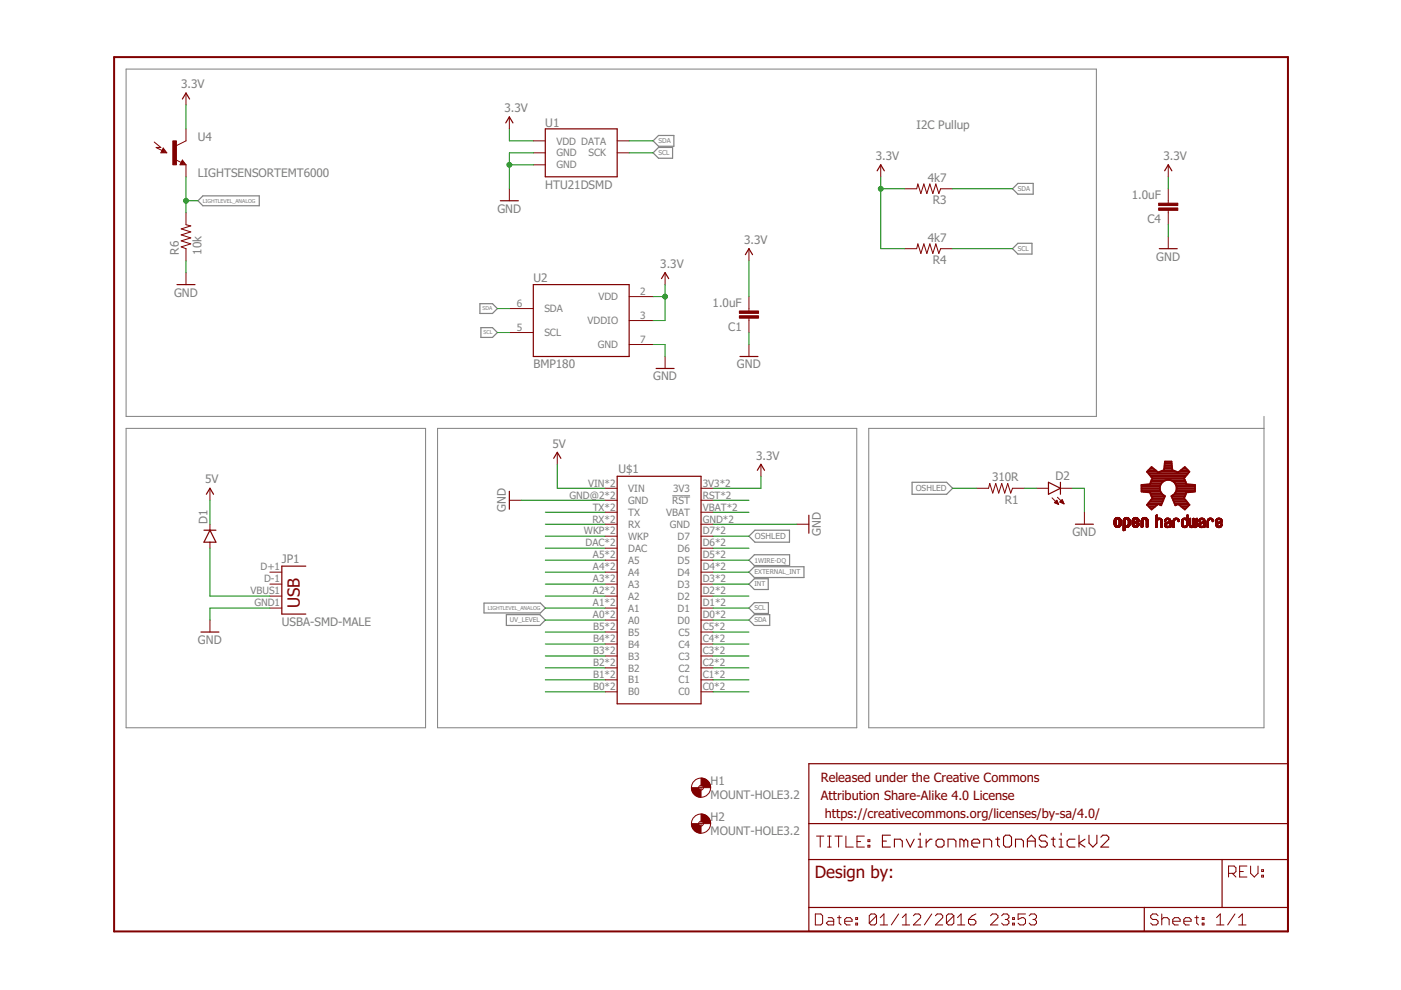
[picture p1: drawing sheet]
<svg xmlns="http://www.w3.org/2000/svg" width="297mm" height="210mm" viewBox="0 0 297 210" stroke-linecap="round" stroke-linejoin="round" font-family="sans-serif">
<path d="M26.7 14.6h205.8v73.7h-205.8zM26.7 90.8h63.5v63.5h-63.5zM92.8 90.8h88.9v63.5h-88.9zM268 88.3v66h-83.8v-63.5h83.8M142.5 105.1h3.8" fill="none" stroke="#808080" stroke-width=".21"/>
<g fill="none" stroke="#808080" stroke-width=".25">
<path d="M138.5 32.4l1.1-1.1h3v2.2h-3zM138.5 29.9l1.1-1.2h3.3v2.3h-3.3zM42 42.6l1-1.1h12v2.1h-12zM214.7 52.7l1.1-1.1h3v2.3h-3zM214.7 40l1.1-1.1h3.3v2.3h-3.3zM101.7 64.4h2.7l1.1 1-1.1 1.1h-2.7zM102 69.5h2.4l1.1 1-1.1 1h-2.4zM158.8 113.7l1.3-1.3h7.3v2.6h-7.3zM158.8 118.8l1.1-1.2h7.5v2.3h-7.5zM193.4 102.3h7.3l1.3 1.2-1.3 1.3h-7.3zM102.6 127.9h12l1 1-1 1.1h-12zM107.4 130.3h7.1l1.1 1.2-1.1 1.1h-7.1z"/>
<path d="M158.8 128.9l1.1-1.1h3v2.3h-3zM158.8 131.5l1.1-1.2h3.3v2.3h-3.3zM158.8 123.8l1.1-1.1h3v2.3h-3zM158.8 121.3l1.1-1.1h10.6v2.2h-10.6z"/>
</g>
<g fill="none" stroke="#800000" stroke-width=".25">
<path d="M34.6 31.9l.1 .3h-.3l.2-.6 .5 .7h-.7M38.7 34.4l.1 .3h-.4l.3-.5 .5 .6h-.8M38.7 21l.7-1.3 .8 1.3M107.2 26.1l.8-1.3 .8 1.3M115.6 27.3h15.3v10.2h-15.3zM186 36.2l.7-1.3 .8 1.3M246.9 36.2l.8-1.3 .8 1.3M106.1 42.6h3.8M140.3 59.1l.7-1.3 .8 1.3M158 54l.8-1.3 .8 1.3M245.8 52.7h3.8M37.5 60.3h3.8"/>
<path d="M113.1 60.3h20.3v15.3h-20.3zM139.1 78.1h3.8M156.9 75.6h3.8M117.4 97.2l.8-1.3 .7 1.3M160.6 99.7l.7-1.3 .8 1.3M43.2 112.4h2.6M43.8 104.8l.7-1.3 .8 1.3M44.5 112.4l1.3 2.6h-2.6zM108 104.2v3.8M130.9 101h17.7v48.2h-17.7zM171.5 109.2v3.9M222.3 102.3l2.5 1.2-2.5 1.3z"/>
<path d="M224.8 102.3v2.5M228 111.1h3.8M42.6 134h3.8M64.8 120h-5v10.2h5M171.5 161.9h101.6v35.6h-101.6zM171.5 174.6h101.6M171.5 182.2h101.6M171.5 192.4h101.6M242.6 192.4v5.1M259.1 182.2v10.2"/>
</g>
<g fill="none" stroke="#800000" stroke-width=".21">
<path d="M39.4 19.7v2.6M32.7 30.1l1.4 1.2h-1M33.1 31.3l1.3 .6M34.6 31.4l.8 1h-1.3zM37.2 33.8l1.2 .7M38.7 33.9l.7 1h-1.2zM39.4 27.3v2.6l-2 1M39.4 34.9v2.6M108 24.8v2.5M113.1 32.4h2.5M113.1 29.9h2.5M113.1 34.9h2.5"/>
<path d="M130.9 32.4h2.5M130.9 29.9h2.5M186.7 34.9v2.6M247.7 34.9v2.6M39.4 45.1v2.5l1 .3-2 .6 2 .7-2 .6 2 .6-2 .7 2 .6-2 .6 1 .4v2.6M39.4 57.8v2.5M108 40v2.6M141 57.8v2.5M158.8 52.7v2.6M191.8 40h2.6l.2-1 .6 2 .7-2 .6 2 .6-2 .7 2 .6-2 .7 2 .3-1h2.6M191.8 52.7h2.6l.2-1 .6 2 .7-2 .6 2 .6-2 .7 2 .6-2 .7 2 .3-1h2.6M247.7 40v3.1"/>
<path d="M247.7 44.6v3M247.7 50.2v2.5M108 70.5h5.1M108 65.4h5.1M133.4 62.9h5.1M133.4 68h5.1M133.4 73h5.1M141 75.6v2.5M158.8 62.9v3M158.8 67.5v3M158.8 73v2.6M118.2 95.9v2.5"/>
<path d="M161.3 98.4v2.6M44.5 103.5v2.6M44.5 111.1v1.3M44.5 115v1.2M108 106.1h2.5M128.3 103.5h2.6M128.3 106.1h2.6M128.3 108.6h2.6M128.3 111.1h2.6M128.3 113.7h2.6M128.3 116.2h2.6M128.3 118.8h2.6"/>
<path d="M148.6 103.5h2.6M148.6 106.1h2.6M148.6 108.6h2.6M148.6 111.1h2.6M148.6 113.7h2.6M148.6 116.2h2.6M148.6 118.8h2.6M169 111.1h2.5M207.1 103.5h2.5l.2-1 .7 2 .6-2 .7 2 .6-2 .6 2 .7-2 .6 2 .4-1h2.5M219.8 103.5h2.5M223.1 105.6l1.4 1.4M223.6 106.6l.5-.5 .4 .9z"/>
<path d="M223.6 106.5h.7M223.7 106.4h.5M223.8 106.7h.5M223.8 106.3h.4M224 106.2h.1M224 106.8h.4M224.2 105.4l1.4 1.4M224.3 106.9h.1M224.7 106.4l.5-.5 .4 .9zM224.7 106.4h.7M224.8 103.5h2.6M224.9 106.3h.5"/>
<path d="M224.9 106.5h.6M225 106.2h.3M225.1 106h.2M225.2 106.7h.3M225.5 106.8h.1M229.9 108.6v2.5M236.2 111.1l.4 .1M236.2 111.1h.4M236.2 111h.4M236.2 110.9h.4M236.2 110.8h.4M236.2 110.7h.4"/>
<path d="M236.2 110.6h.4M236.2 110.5h.4M236.2 110.4h.4M236.2 111.3h.5M236.2 111.2h.5M236.2 111.2h.4M236.2 110.3h.4M236.2 110.2h.5M236.3 111.3l.5 .1M236.3 111.4h.6M236.3 111.5h1.3M236.3 110.1h1.3"/>
<path d="M236.3 110h1.3M236.4 111.6h1.1M236.4 110h1.2M236.4 109.9h1.1M236.5 109.9h.9M236.5 111.7h.9M236.5 109.8h.9M236.6 109.8h.7M236.6 110.4h-.4M236.6 111.8h.7M236.7 110.3h-.5M236.7 110.2h-.4"/>
<path d="M236.8 109.7h.3M236.8 111.8h.3M236.8 110.1l-.5 .1M237.1 110.1l.5 .1M237.2 110.2h.5M237.2 111.3h.5M237.3 111.3h.4M237.3 110.3h.4M237.3 111.2h.4M237.3 111.1h.4M237.3 111h.4M237.3 110.9h.4"/>
<path d="M237.3 110.8h.4M237.3 110.7h.4M237.3 110.6h.4M237.3 110.5h.4M237.3 110.4h.4M237.4 111.7h-.8M237.6 111.5h-1.3M237.6 111.4h-.6M237.7 111.4h-.6M238.1 111.1h.4M238.1 112.3h.4M238.1 112.2h.4"/>
<path d="M238.1 112.1h.4M238.1 112h.4M238.1 111.9h.4M238.1 111.8h.4M238.1 111.4h.7M238.1 111.3l.6 .1M238.1 111.3h.5M238.1 111.2l.5 .1M238.1 111.2h.4M238.1 111h.4M238.1 110.9h.4M238.1 110.8h.4"/>
<path d="M238.1 110.7h.4M238.1 110.6h.4M238.1 110.5h.4M238.1 110.4h.4M238.1 110.3h.4M238.2 112.5h.1M238.2 110.1h1.3M238.3 110h1.2M238.3 109.9h1.1M238.4 109.9h1M238.4 112.5h-.3M238.5 109.8h.8"/>
<path d="M238.5 112.4h-.4M238.5 109.8h.7M238.6 110.3h-.5M238.6 110.2l-.5 .1M238.7 110.2h-.5M238.7 111.8h.3M238.7 109.7h.4M238.7 110.1l-.5 .1M239 111.4h.5M239 110.1h.5M239.1 110.2h.5M239.1 110.2l.5 .1"/>
<path d="M239.2 110.3h.4M239.2 111.8h-1.1M239.2 111.2h.4M239.2 110.4h.4M239.2 111.1h.4M239.2 111h.4M239.2 110.9h.4M239.2 110.8h.4M239.2 110.7h.4M239.2 110.6h.4M239.2 110.5h.4M239.3 111.7l-1.2 .1"/>
<path d="M239.4 111.7h-1.3M239.4 111.6h-1.3M239.5 111.6h-1.4M239.5 111.5h-1.4M239.6 111.4h-.5M239.6 111.3h-.5M239.6 111.3h-.4M240.1 111.2h.4M240.1 110.7h1.4M240.1 110.6h.3M240.1 110.5h.3M240.1 110.4h.3"/>
<path d="M240.1 111.3l.5 .1M240.1 111.3h.4M240.1 110.2h.4M240.1 111.4h.6M240.1 110.1h1.3M240.1 111.5h1.3M240.2 111.5h1.2M240.2 110h1.2M240.2 111.6h1.1M240.2 109.9h1.1M240.3 111.7h1M240.3 109.9h1"/>
<path d="M240.4 111.7h.8M240.4 109.8h.8M240.5 110.4h-.4M240.5 111.1l-.4 .1M240.5 111.8h.6M240.5 110.3l-.4 .1M240.5 110.3h-.4M240.6 111.1h-.5M240.6 110.6h.9M240.6 110.2h-.5M240.6 109.7h.3M240.6 111.8h.3"/>
<path d="M240.6 110.1l-.5 .1M240.7 111l-.6 .1M240.7 110.6h.8M240.8 111h-.7M240.8 110.5h.7M240.9 110.5h.6M240.9 110.1l.6 .1M240.9 110.9l-.8 .1M241 110.2h.5M241 110.9h-.9M241 111.3h.5M241 110.4h.5"/>
<path d="M241.1 110.3h.4M241.1 111.3h.4M241.1 111.2h.4M241.1 111.1h.4M241.2 111.1h.3M241.2 110.8h-1.1M241.2 111h.3M241.3 110.8h-1.2M241.3 111h.2M241.4 110.7h-1.3M241.4 111.4h-.5M241.5 111.4h-.5"/>
<path d="M242 111.1h.3M242 111.6h.3M242 111.5h.3M242 111.4h.3M242 111.3h.3M242 111.2h.3M242 111h.3M242 110.9h.3M242 110.8h.3M242 110.7h.3M242 110.6h.3M242 110.5h.3"/>
<path d="M242 110.4h.3M242 111.8h.2M242 110.3h.4M242 110.2h.4M242 111.8h.1M242.1 110h1.2M242.1 109.9h1.1M242.2 109.9h1M242.3 109.8h.8M242.3 111.7l-.3 .1M242.3 111.7h-.3M242.4 110.3l-.4 .1"/>
<path d="M242.5 110.2h-.5M242.5 109.7h.4M242.6 110.1l-.6 .1M242.8 110.1h.6M242.9 110.2h.5M243 110.2l.4 .1M243 110.3h.4M243 110.3l.4 .1M243 111.1h.4M243 111.8h.2M243 111.6h.4M243 111.5h.4"/>
<path d="M243 111.4h.4M243 111.3h.4M243 111.2h.4M243 111h.4M243 110.9h.4M243 110.8h.4M243 110.7h.4M243 110.6h.4M243 110.5h.4M243 110.4h.4M243.4 110.1h-1.4M243.4 111.7l-.4 .1"/>
<path d="M243.4 111.7h-.4M245.1 109.3h.3M245.1 111.1h.3M245.1 111.6h.3M245.1 111.5h.3M245.1 111.4h.3M245.1 111.3h.3M245.1 111.2h.3M245.1 111h.3M245.1 110.9h.3M245.1 110.8h.3M245.1 110.7h.3"/>
<path d="M245.1 110.6h.3M245.1 110.5h.3M245.1 110.4h.3M245.1 110.1h1.2M245.1 110h1.2M245.1 110h1.1M245.1 109.9h1M245.1 109.9h.3M245.1 109.8h.3M245.1 109.7h.3M245.1 109.6h.3M245.1 109.5h.3"/>
<path d="M245.1 109.4h.3M245.2 111.8h-.1M245.2 109.2h.1M245.3 111.8h-.2M245.3 111.7l-.2 .1M245.4 111.7h-.3M245.4 110.3l-.3 .1M245.5 110.3h-.4M245.5 109.9h.5M245.5 110.2l-.4 .1M245.6 110.2h-.5M245.7 110.1l-.6 .1"/>
<path d="M245.8 110.1l.5 .1M245.9 110.2h.5M246 110.2h.4M246 110.3h.4M246.1 110.3l.3 .1M246.1 110.4h.3M246.1 110.5h.3M246.2 111.1h.2M246.2 111.7h.2M246.2 111.6h.2M246.2 111.5h.2M246.2 111.4h.2"/>
<path d="M246.2 111.3h.2M246.2 111.2h.2M246.2 111h.2M246.2 110.9h.2M246.2 110.8h.2M246.2 110.7h.2M246.2 110.6h.2M246.3 111.8h-.1M246.4 111.8h-.2M246.4 111.7l-.2 .1M246.9 111.4h.3M246.9 111.3l.3 .1"/>
<path d="M246.9 110.5h.3M246.9 111.5h.4M246.9 111.5h.3M246.9 110.7h.1M246.9 110.3h.3M246.9 111.6h.8M247 111.6h.8M247 111.7h.8M247 110.1h1.1M247.1 111.7h.7M247.1 110h1M247.1 110.6h-.2"/>
<path d="M247.1 110h.9M247.2 111.8h.6M247.2 110.6h-.3M247.2 111.3h-.3M247.2 110.4l-.3 .1M247.2 110.4h-.3M247.2 111.2l-.3 .1M247.2 109.9h.7M247.2 111.2h-.3M247.2 110.8h1.1M247.3 110.3h-.4M247.3 109.9h.6"/>
<path d="M247.3 110.2l-.4 .1M247.3 111.1l-.4 .1M247.4 110.8h.9M247.4 111.1h-.5M247.4 110.2h-.4M247.5 111.9h.1M247.5 110.7h.8M247.5 110.1l-.5 .1M247.6 111l-.7 .1M247.6 110.1l.6 .1M247.6 111.5h.1M247.6 110.7h.7"/>
<path d="M247.7 111h-.7M247.7 110.2h.5M247.7 110.6h.6M247.8 110.2l.4 .1M247.9 110.9l-.9 .1M247.9 110.3h.3M247.9 110.6h.4M247.9 110.9h.4M247.9 110.5h.4M247.9 110.4h.4M247.9 111.1h.4M247.9 111.8h.2"/>
<path d="M247.9 111.7h.4M247.9 111.6h.4M247.9 111.5h.4M247.9 111.4h.4M247.9 111.3h.4M247.9 111.2h.4M247.9 111h.4M248.2 111.8h-.3M248.3 111.7h-.4M248.3 110.9h-1.2M248.7 111.1h.3M248.7 111.6h.3"/>
<path d="M248.7 111.5h.3M248.7 111.4h.3M248.7 111.3h.3M248.7 111.2h.3M248.7 111h.3M248.7 110.9h.3M248.7 110.8h.3M248.7 110.7h.3M248.7 110.6h.3M248.7 110.5h.3M248.7 110.4h.3M248.7 110.3h.3"/>
<path d="M248.8 111.8h-.1M248.8 110.1h1.1M248.9 110h1M248.9 111.8h-.2M248.9 110h.9M249 111.7l-.3 .1M249 111.7h-.3M249 110.4h-.3M249 109.9h.7M249.1 110.3h-.4M249.1 109.9h.6M249.1 110.2l-.3 .1"/>
<path d="M249.3 110.2h-.5M249.4 110.1l-.6 .1M249.4 110.1h.6M249.5 110.2h.5M249.6 110.2h.4M249.7 110.3h.3M249.7 110.4h.3M249.8 110.4l.3 .1M249.8 110.6h.2M250 110.6h-.2M250 110.5h-.2M250.5 111.1h.3"/>
<path d="M250.5 111.2h.3M250.5 111h.3M250.5 110.9h.3M250.5 110.8h.3M250.5 110.7h.3M250.5 110.6h.3M250.5 110.5h.3M250.5 111.3l.4 .1M250.5 111.3h.3M250.5 111.5h.5M250.5 111.4h.4M250.6 111.5h.5"/>
<path d="M250.6 110.2h.4M250.6 111.6h1.2M250.7 111.6h1M250.7 110.1h1.2M250.7 111.7h1M250.7 110h1.2M250.8 111.7h.8M250.8 110h1.1M250.8 110.4h-.3M250.8 111.8h.8M250.8 109.9h1.1M250.9 110.3l-.4 .1"/>
<path d="M250.9 111.8h.6M250.9 110.3h-.4M250.9 109.9h.6M251.1 110.2h-.5M251.1 111.9h.1M251.2 110.1l-.6 .1M251.2 111.9h.1M251.2 110.1h.7M251.3 110.2h.6M251.4 111.5h.4M251.4 110.2h.5M251.5 110.3h.4"/>
<path d="M251.5 111.4h.4M251.6 111.1h.3M251.6 111.2h.3M251.6 111h.3M251.6 110.9h.3M251.6 110.8h.3M251.6 110.7h.3M251.6 110.6h.3M251.6 110.5h.3M251.6 110.4h.3M251.6 109.9h.3M251.6 109.8h.3"/>
<path d="M251.6 109.7h.3M251.6 109.6h.3M251.6 109.5h.3M251.6 109.4h.3M251.6 109.3h.3M251.7 109.2h.2M251.8 111.5h-.4M251.8 111.4h-.3M251.9 111.3h-.3M252.2 111.1h.2M252.2 111.3l.3 .1M252.2 111.3h.2"/>
<path d="M252.2 111.2h.2M252.2 111h.2M252.2 110.9h.2M252.2 110.8h.2M252.2 110.7h.2M252.2 110.6h.2M252.2 110.5h.2M252.2 110.4h.2M252.2 110.3h.2M252.2 110.2h.2M252.2 110.1h.2M252.2 110h.2"/>
<path d="M252.2 111.5h.4M252.2 111.5h.3M252.2 111.4h.3M252.2 111.6h1.6M252.2 111.7h1.6M252.2 109.9h.2M252.3 111.7h1.4M252.3 109.9h.1M252.3 111.8h1.4M252.4 111.8h.5M252.7 111.9h.1M252.8 111.5h.5"/>
<path d="M252.8 111.5h.4M252.8 111.1h.4M252.8 111.4h.4M252.8 111.3h.4M252.8 111.2h.4M252.8 111h.4M252.8 110.9h.4M252.9 111.3h.3M252.9 110.9h.3M252.9 110.8h.3M252.9 110.7h.3M252.9 110.6h.3"/>
<path d="M252.9 110.5h.3M252.9 110.4h.3M252.9 110.3h.3M252.9 110.2h.3M252.9 110.1h.3M252.9 110h.3M252.9 109.9h.3M253 109.9h.2M253.1 111.8h.5M253.5 111.5h.4M253.5 111.4h.4M253.6 111.1h.3"/>
<path d="M253.6 111.3h.3M253.6 111.2h.3M253.6 111h.3M253.6 110.9h.3M253.6 110.8h.3M253.6 110.7h.3M253.6 110.6h.3M253.6 110.5h.3M253.6 110.4h.3M253.6 110.3h.3M253.6 110.2h.3M253.6 110.1h.3"/>
<path d="M253.6 110h.3M253.6 109.9h.3M253.7 109.9h.2M253.9 111.5h-.5M254.1 111.4h.4M254.1 111.3h.3M254.1 111.5h.5M254.1 111.5h.4M254.1 110.7h.1M254.1 110.4h.3M254.2 110.3h.3M254.2 111.6h.8"/>
<path d="M254.2 110.2h.4M254.3 111.7h.7M254.3 110.1h1.1M254.3 110h1M254.4 110.6h-.3M254.4 111.8h.6M254.4 110h.8M254.4 110.5h-.3M254.4 110.4l-.3 .1M254.5 111.2l-.4 .1M254.5 111.8h.5M254.5 110.8h1"/>
<path d="M254.5 109.9h.7M254.5 111.2h-.4M254.5 110.3h-.3M254.6 109.9h.5M254.6 111.1l-.5 .1M254.6 110.8h.9M254.7 111.1h-.5M254.7 110.2h-.5M254.7 110.7h.8M254.8 110.1l-.5 .1M254.8 111l-.6 .1M254.8 110.1h.6"/>
<path d="M254.9 111.5h.1M254.9 110.7h.6M254.9 111h-.7M255 110.2h.4M255 110.6h.5M255.1 110.2h.3M255.1 110.9l-.8 .1M255.1 110.3h.4M255.1 110.6h.4M255.2 110.3h.3M255.2 110.5h.3M255.2 110.4h.3"/>
<path d="M255.2 110.9h.3M255.2 111.1h.3M255.2 111.7h.3M255.2 111.6h.3M255.2 111.5h.3M255.2 111.4h.3M255.2 111.3h.3M255.2 111.2h.3M255.2 111h.3M255.4 111.8h-.2M255.5 111.7l-.3 .1M255.5 110.9h-1.1"/>
<path d="M255.9 111.1h.3M255.9 111.8h.2M255.9 111.7h.3M255.9 111.6h.3M255.9 111.5h.3M255.9 111.4h.3M255.9 111.3h.3M255.9 111.2h.3M255.9 111h.3M255.9 110.9h.3M255.9 110.8h.3M255.9 110.7h.3"/>
<path d="M255.9 110.6h.3M255.9 110.5h.3M255.9 110.4h.3M256.1 110.1h1.1M256.1 110h1M256.2 111.8h-.3M256.2 110h.9M256.2 111.7l-.3 .1M256.3 110.4h-.3M256.3 109.9h.7M256.3 110.3l-.3 .1M256.3 110.3h-.3"/>
<path d="M256.3 109.9h.6M256.4 110.2l-.4 .1M256.5 110.2h-.5M256.6 110.1l-.5 .1M256.6 110.1l.6 .1M256.8 110.2h.4M256.9 110.2h.4M256.9 110.3h.4M257 110.3h.3M257 110.4h.3M257.2 110.6h-.2M257.3 110.6h-.3"/>
<path d="M257.3 110.5h-.3M257.8 111.3l.3 .1M257.8 111.3h.3M257.8 111.2h.3M257.8 110.8h1.1M257.8 110.8h.3M257.8 110.7h.3M257.8 110.6h.3M257.8 110.5h.3M257.8 110.4h.3M257.8 110.3h.3M257.8 111.4h.3"/>
<path d="M257.8 111.5h.5M257.8 111.5h.4M257.8 110.2h.4M257.9 111.6h1.1M257.9 110.1h1.1M257.9 111.7h1M258 110h.9M258 111.7h.9M258.1 111.8h.7M258.1 110.4h-.3M258.1 109.9h.7M258.1 110.3h-.3"/>
<path d="M258.2 111.1l-.4 .1M258.2 111.8h.5M258.2 109.9h.5M258.3 111.1h-.5M258.3 110.2h-.5M258.4 111.9h.1M258.4 110.1l-.5 .1M258.4 111l-.6 .1M258.5 110.1l.5 .1M258.5 111h-.7M258.5 110.6h.6M258.6 110.2h.5"/>
<path d="M258.7 110.9l-.9 .1M258.7 110.6h.4M258.7 110.2l.4 .1M258.7 111.5h.4M258.7 110.9h-.9M258.7 110.3h.4M258.8 110.5h.3M258.8 111.4h.3M258.8 110.3h.3M258.8 110.4h.3M258.8 111.2h.3M258.9 111.1h.2"/>
<path d="M259 111.1h.1M259 110.8h-.8M259 111.5h-.4M259.1 111.4h-.4M259.1 110.7h-.8M259.1 111.3h-.3M259.1 110.7h-.6M44.5 131.5v2.5M57.2 121.3h2.6M57.2 123.8h2.6M57.2 126.4h2.6M57.2 128.9h2.6"/>
<path d="M128.3 121.3h2.6M128.3 123.8h2.6M128.3 126.4h2.6M128.3 128.9h2.6M128.3 131.5h2.6M128.3 134h2.6M128.3 136.5h2.6M128.3 139.1h2.6M148.6 121.3h2.6M148.6 123.8h2.6M148.6 126.4h2.6M148.6 128.9h2.6"/>
<path d="M148.6 131.5h2.6M148.6 134h2.6M148.6 136.5h2.6M148.6 139.1h2.6M128.3 141.6h2.6M128.3 144.1h2.6M128.3 146.7h2.6M148.6 141.6h2.6M148.6 144.1h2.6M148.6 146.7h2.6M148.1 167h1M148.1 174.6h1"/>
<path d="M148.6 166.5v1M148.6 174.1v1M173.1 177.3h1.6M173.9 177.3v2.3M175.5 177.3h.7M175.5 179.6h.7M175.9 177.3v2.3M177 177.3h1.6M177.8 177.3v2.3M179.3 177.3v2.3h1.6M181.7 178.4h.8M183.3 177.3h-1.6v2.3h1.6"/>
<path d="M184 179.2h.4v.4h-.4zM184 178.1h.4v.3h-.4zM172.9 193.8h1.1l.4 .4v1.5l-.4 .4h-1.1zM175.6 194.6h.8l.4 .3v1.2h-1.2l-.4-.4 .4-.4h1.2M177.5 194.6h.8M177.9 194.2v1.5l.4 .4M179.1 195.3h1.6v-.4l-.4-.3h-.8l-.4 .3v.8l.4 .4h.8M181.4 195.7h.4v.4h-.4zM181.4 194.6h.4v.3h-.4zM185.8 194.2v1.5l-.3 .4h-.8l-.4-.4M185.8 194.2l-.3-.4h-.8l-.4 .4v1.5M185.8 194.2l-1.5 1.5"/>
<path d="M186.6 196.1h1.6M186.6 194.6l.8-.8v2.3M190.5 193.8l-1.5 2.3M191.3 196.1h1.6M191.3 194.6l.8-.8v2.3M193.7 194.2l.3-.4h.8l.4 .4v.4l-1.5 1.5h1.5M197.5 193.8l-1.5 2.3M198.3 194.2l.4-.4h.8l.4 .4v.4l-1.6 1.5h1.6M202.2 194.2v1.5l-.4 .4h-.7l-.4-.4M202.2 194.2l-.4-.4h-.7l-.4 .4v1.5M202.2 194.2l-1.5 1.5M203 196.1h1.6"/>
<path d="M203 194.6l.8-.8v2.3M205.3 194.9h1.2l.4 .4v.4l-.4 .4h-.8l-.4-.4zM206.9 193.8l-.8 .4-.8 .7M210 194.2l.4-.4h.8l.4 .4v.4l-1.6 1.5h1.6M212.4 194.2l.3-.4h.8l.4 .4v.4l-.4 .3M213.1 194.9h.4M213.5 194.9l.4 .4v.4l-.4 .4h-.8l-.3-.4M214.7 195.7h.4v.4h-.4zM214.7 194.6h.4v.3h-.4zM217.4 193.8h-1.5v1.1l.7-.3h.4l.4 .3v.8l-.4 .4h-.7l-.4-.4M218.2 194.2l.4-.4h.8l.4 .4v.4l-.4 .3M219 194.9h.4"/>
<path d="M219.4 194.9l.4 .4v.4l-.4 .4h-.8l-.4-.4M245.5 194.2l-.3-.4h-.8l-.4 .4v.4l.4 .3h.8l.3 .4v.4l-.3 .4h-.8l-.4-.4M246.3 194.9l.4-.3h.8l.4 .3v1.2M246.3 193.8v2.3M248.6 195.3h1.6v-.4l-.4-.3h-.8l-.4 .3v.8l.4 .4h.8M251 195.3h1.5v-.4l-.3-.3h-.8l-.4 .3v.8l.4 .4h.8M253.3 194.6h.8M253.7 194.2v1.5l.4 .4M254.9 195.7h.4v.4h-.4zM254.9 194.6h.4v.3h-.4zM257.9 196.1h1.6M257.9 194.6l.8-.8v2.3"/>
<path d="M260.5 185.2h1.2l.3-.4v-.8l-.3-.4h-1.2v2.3M261.3 185.2l.7 .7M261.8 193.8l-1.5 2.3M262.6 196.1h1.6M262.6 194.6l.8-.8v2.3M262.8 184.8h.8M264.4 183.6h-1.6v2.3h1.6M265.2 183.6v1.6l.7 .7 .8-.7v-1.6M267.5 185.6h.4v.3h-.4zM267.5 184.4h.4v.4h-.4z"/>
<circle cx="148.6" cy="174.6" r="2.03"/>
<circle cx="148.6" cy="167" r="2.03"/>
<circle cx="148.6" cy="174.6" r=".51"/>
<circle cx="148.6" cy="167" r=".51"/>
</g>
<g fill="#800000" stroke="#800000" stroke-width=".21">
<path d="M245.7 43.1h4v.5h-4z"/>
<path d="M245.7 44.1h4v.5h-4z"/>
<path d="M36.6 29.9h.8v5h-.8z"/>
<path d="M156.8 65.9h4v.5h-4z"/>
<path d="M156.8 67h4v.5h-4z"/>
</g>
<g fill="#800000" stroke="#800000" stroke-width=".21">
<path d="M148.6 165a2.04 2.04 0 0 1 2.1 2h-1.6v-.3l-.5-.2z" fill-rule="evenodd"/>
<path d="M146.6 167h1.5l.2 .4 .3 .1v1.5a2 2 0 0 1-2-2z" fill-rule="evenodd"/>
<path d="M148.6 172.6a2.04 2.04 0 0 1 2.1 2h-1.6v-.3l-.5-.2z" fill-rule="evenodd"/>
<path d="M146.6 174.6h1.5l.2 .4 .3 .1v1.6a2 2 0 0 1-2-2.1z" fill-rule="evenodd"/>
</g>
<g fill="none" stroke="#800000" stroke-width=".38">
<path d="M243.5 99.7h1.5M243.8 99.4h.8M246.7 99.7h1.9M246.8 99.4h1.7M246.9 99h1.6M246.9 98.7h1.6M246.9 98.3h1.5M247 98h1.4M250.4 99.7h1.5M250.8 99.4h.7M242 102.8v1.4l1.9 .2 .4 1.2-1.1 1.4M242 103.9h3.9"/>
<path d="M242 103.5h3.9M242 103.2h3.9M242 102.8h4M242.4 104.2h3.7M243.2 107h2.2M243.2 100.1h2.2M243.5 106.7h2.9M243.5 100.4h8.4M243.5 107.4h1.4M243.7 106.3h2.8M243.8 100.8h7.8M243.9 107.7h.6"/>
<path d="M243.9 104.6h2.4M243.9 102.5h2.3M244 102.2h2.5M244 106h2.7M244 104.9h2.6M244.1 101.1h7.2M244.1 101.8l-.2 .8-1.9 .2M244.2 101.8h3M244.2 105.3h2.8M244.3 105.6h2.5M244.3 101.4l-1.1-1.4 1-1 1.4 1.2 1.2-.5 .2-1.8h1.4l.2 1.8 1.2 .5 1.4-1.2 1 1-1.2 1.4M244.3 101.4l-.2 .4"/>
<path d="M244.3 101.5h6.7M245.8 100.1h3.7M246 107h.2M248.2 101.8h3M248.4 105.3h2.8M248.6 105.6h2.5M248.7 106h2.6M248.8 104.9h2.5M248.8 102.2h2.6M248.9 106.3h2.7M249 106.7h2.9M249.1 104.6h2.4"/>
<path d="M249.2 107h.2M249.2 102.5h2.3M249.3 104.2h3.7M249.3 102.8h4.1M249.4 103.9h4M249.4 103.2h4M249.5 103.5l-.4 1.1-.7 .6 .8 1.9 .6-.3 1.4 1.2 1-1M249.5 103.5a1.79 1.79 0 0 0-2.8-1.5 1.79 1.79 0 0 0 .3 3.2l-.8 1.9-.6-.3-1.4 1.2-1-1M249.5 103.5h3.9M249.9 100.1h2.2M250 107h2.2M250.4 107.4h1.4"/>
<path d="M250.9 107.7h.6M251 101.4l.2 .4M251.2 101.8l.3 .8 1.9 .2M253.4 102.8v1.4l-1.9 .2-.5 1.2 1.2 1.4"/>
</g>
<path d="M24.2 12.1h248.9v185.4h-248.9z" fill="none" stroke="#800000" stroke-width=".42"/>
<g fill="none" stroke="#800000" stroke-width=".23">
<path d="M187.1 178.3h.8M188.8 177.1h-1.7v2.5h1.7M189.6 179.6v-1.7h1.3l.4 .4v1.3M192.2 177.9l.8 1.7 .8-1.7M194.7 179.6h.8M194.7 177.9h.4v1.7M195.1 176.7v.4M196.4 177.9v1.7M197.6 177.9h-.4l-.8 .9M198.5 178.3l.4-.4h.8l.5 .4v.9l-.5 .4h-.8l-.4-.4zM201 179.6v-1.7h1.2l.5 .4v1.3M204.4 178.3l-.5-.4h-.4v1.7"/>
<path d="M204.4 178.3v1.3M204.4 178.3l.4-.4 .4 .4v1.3M206 178.8h1.7v-.5l-.4-.4h-.8l-.5 .4v.9l.5 .4h.8M208.6 179.6v-1.7h1.2l.4 .4v1.3M211.1 177.9h.8M211.5 177.5v1.7l.4 .4M213.2 177.1h.8l.5 .4v1.7l-.5 .4h-.8l-.4-.4v-1.7zM215.3 179.6v-1.7h1.3l.4 .4v1.3M217.8 178.3h1.7M217.8 179.6v-1.7l.9-.8 .8 .8v1.7M222 177.5l-.4-.4h-.8l-.5 .4v.4l.5 .4h.8l.4 .5v.4l-.4 .4h-.8l-.5-.4M222.9 177.9h.8"/>
<path d="M223.3 177.5v1.7l.4 .4M224.6 179.6h.8M224.6 177.9h.4v1.7M225 176.7v.4M227.9 177.9h-1.2l-.4 .4v.9l.4 .4h1.2M228.8 177.1v2.5M230 177.9l-1.2 .9 1.2 .8M230.9 177.1v1.7l.8 .8 .9-.8v-1.7M233.4 177.5l.4-.4h.9l.4 .4v.4l-1.7 1.7h1.7"/>
</g>
<g fill="none" stroke="#008000" stroke-width=".21">
<path d="M39.4 22.3v5M39.4 37.5v7.6M108 27.3v2.6h5.1M108 34.9h5.1M113.1 32.4h-5.1v7.6M133.4 32.4h5.1M133.4 29.9h5.1M186.7 37.5v15.2h5.1M247.7 37.5v2.5M39.4 55.3v2.5M39.4 42.6h2.6M158.8 55.3v7.6"/>
<path d="M186.7 40h5.1M202 40h12.7M202 52.7h12.7M247.7 47.6v2.6M105.5 70.5h2.5M105.5 65.4h2.5M138.5 73h2.5v2.6M138.5 62.9h2.5M141 60.3v7.7h-2.5M158.8 70.5v2.5M118.2 98.4v5.1h10.1M44.5 106.1v5"/>
<path d="M44.5 116.2v10.2h12.7M110.5 106.1h17.8M115.6 111.1h12.7M115.6 108.6h12.7M115.6 113.7h12.7M115.6 116.2h12.7M115.6 118.8h12.7M151.2 106.1h7.6M151.2 111.1h17.8M151.2 108.6h7.6M151.2 113.7h7.6M151.2 116.2h7.6"/>
<path d="M151.2 118.8h7.6M161.3 101v2.5h-10.1M202 103.5h5.1M217.2 103.5h2.6M227.4 103.5h2.5v5.1M57.2 128.9h-12.7v2.6M115.6 128.9h12.7M115.6 126.4h12.7M115.6 131.5h12.7M115.6 134h12.7M115.6 136.5h12.7M115.6 139.1h12.7"/>
<path d="M115.6 123.8h12.7M115.6 121.3h12.7M151.2 128.9h7.6M151.2 126.4h7.6M151.2 131.5h7.6M151.2 134h7.6M151.2 136.5h7.6M151.2 139.1h7.6M151.2 123.8h7.6M151.2 121.3h7.6M115.6 141.6h12.7M115.6 144.1h12.7"/>
<path d="M115.6 146.7h12.7M151.2 141.6h7.6M151.2 144.1h7.6M151.2 146.7h7.6"/>
</g>
<g fill="#008000" stroke="#008000" stroke-width=".21">
<circle cx="108" cy="34.9" r=".51"/>
<circle cx="186.7" cy="40" r=".51"/>
<circle cx="141" cy="62.9" r=".51"/>
<circle cx="39.4" cy="42.6" r=".51"/>
</g>
<g font-size="3.6" fill="#800000">
<text x="63.6" y="128.9" transform="rotate(-90 63.6 128.9)">USB</text>
<text x="172.8" y="186.1">Design by:</text>
</g>
<g font-size="2.7" fill="#800000">
<text x="174" y="165.7">Released under the Creative Commons</text>
<text x="174" y="169.6">Attribution Share-Alike 4.0 License</text>
<text x="174.9" y="173.4">https://creativecommons.org/licenses/by-sa/4.0/</text>
</g>
<g font-size="2.5" fill="#808080">
<text x="38.4" y="18.7">3.3V</text>
<text x="107" y="23.8">3.3V</text>
<text x="42" y="29.9">U4</text>
<text x="115.6" y="26.8">U1</text>
<text x="194.4" y="27.3">I2C Pullup</text>
<text x="185.7" y="33.9">3.3V</text>
<text x="246.7" y="33.9">3.3V</text>
<text x="42" y="37.5">LIGHTSENSORTEMT6000</text>
<text x="115.6" y="40">HTU21DSMD</text>
<text x="196.7" y="38.5">4k7</text>
<text x="105.5" y="45.1">GND</text>
<text x="197.8" y="43.3">R3</text>
<text x="240" y="42.2">1.0uF</text>
<text x="243.3" y="47.3">C4</text>
<text x="157.8" y="51.7">3.3V</text>
<text x="196.7" y="51.2">4k7</text>
<text x="37.9" y="54" transform="rotate(-90 37.9 54)">R6</text>
<text x="42.7" y="54" transform="rotate(-90 42.7 54)">10k</text>
<text x="113.1" y="59.7">U2</text>
<text x="140" y="56.8">3.3V</text>
<text x="197.8" y="56">R4</text>
<text x="245.1" y="55.3">GND</text>
<text x="36.9" y="62.9">GND</text>
<text x="151.1" y="65">1.0uF</text>
<text x="154.4" y="70.1">C1</text>
<text x="113.1" y="78.1">BMP180</text>
<text x="138.5" y="80.7">GND</text>
<text x="156.3" y="78.1">GND</text>
<text x="117.1" y="94.9">5V</text>
<text x="131.1" y="100.2">U$1</text>
<text x="160.3" y="97.4">3.3V</text>
<text x="210.3" y="102">310R</text>
<text x="223.8" y="101.7">D2</text>
<text x="43.5" y="102.5">5V</text>
<text x="213" y="106.8">R1</text>
<text x="44" y="111.1" transform="rotate(-90 44 111.1)">D1</text>
<text x="107.2" y="108.6" transform="rotate(-90 107.2 108.6)">GND</text>
<text x="174" y="113.7" transform="rotate(-90 174 113.7)">GND</text>
<text x="227.4" y="113.7">GND</text>
<text x="59.7" y="119.4">JP1</text>
<text x="42" y="136.5">GND</text>
<text x="59.7" y="132.7">USBA-SMD-MALE</text>
<text x="150.7" y="166.4">H1</text>
<text x="150.7" y="169.5">MOUNT-HOLE3.2</text>
<text x="150.7" y="177.1">MOUNT-HOLE3.2</text>
<text x="150.7" y="174">H2</text>
</g>
<g font-size="2.1" fill="#808080">
<text x="118" y="33.2">GND</text>
<text x="118" y="30.6">VDD DATA</text>
<text x="118" y="35.7">GND</text>
<text x="124.8" y="33.2">SCK</text>
<text x="109.6" y="65.1">6</text>
<text x="126.9" y="63.7">VDD</text>
<text x="135.7" y="62.5">2</text>
<text x="109.6" y="70.2">5</text>
<text x="115.4" y="71.3">SCL</text>
<text x="115.4" y="66.2">SDA</text>
<text x="124.6" y="68.7">VDDIO</text>
<text x="135.7" y="67.6">3</text>
<text x="126.8" y="73.8">GND</text>
<text x="135.7" y="72.7">7</text>
<text x="120.8" y="105.7">GND@2*2</text>
<text x="124.7" y="103.2">VIN*2</text>
<text x="133.2" y="104.3">VIN</text>
<text x="133.2" y="106.8">GND</text>
<text x="142.5" y="106.8">RST</text>
<text x="142.7" y="104.3">3V3</text>
<text x="149" y="103.2">3V3*2</text>
<text x="149" y="105.7">RST*2</text>
<text x="123.8" y="113.3">WKP*2</text>
<text x="125.6" y="110.8">RX*2</text>
<text x="125.7" y="108.2">TX*2</text>
<text x="133.2" y="109.4">TX</text>
<text x="133.2" y="111.9">RX</text>
<text x="141.2" y="109.4">VBAT</text>
<text x="142" y="111.9">GND</text>
<text x="149" y="108.2">VBAT*2</text>
<text x="149" y="110.8">GND*2</text>
<text x="149" y="113.3">D7*2</text>
<text x="124.1" y="115.9">DAC*2</text>
<text x="125.7" y="118.4">A5*2</text>
<text x="133.2" y="114.4">WKP</text>
<text x="133.2" y="117">DAC</text>
<text x="133.2" y="119.5">A5</text>
<text x="143.7" y="114.4">D7</text>
<text x="143.7" y="117">D6</text>
<text x="143.7" y="119.5">D5</text>
<text x="149" y="115.9">D6*2</text>
<text x="149" y="118.4">D5*2</text>
<text x="55.2" y="120.9">D+1</text>
<text x="56" y="123.5">D-1</text>
<text x="125.7" y="120.9">A4*2</text>
<text x="125.7" y="123.5">A3*2</text>
<text x="133.2" y="122.1">A4</text>
<text x="133.2" y="124.6">A3</text>
<text x="143.7" y="122.1">D4</text>
<text x="143.7" y="124.6">D3</text>
<text x="149" y="120.9">D4*2</text>
<text x="149" y="123.5">D3*2</text>
<text x="53.1" y="126">VBUS1</text>
<text x="53.9" y="128.6">GND1</text>
<text x="125.7" y="126">A2*2</text>
<text x="125.7" y="128.6">A1*2</text>
<text x="125.7" y="131.1">A0*2</text>
<text x="133.2" y="127.1">A2</text>
<text x="133.2" y="129.7">A1</text>
<text x="143.7" y="127.1">D2</text>
<text x="143.7" y="129.7">D1</text>
<text x="149" y="126">D2*2</text>
<text x="149" y="128.6">D1*2</text>
<text x="149" y="131.1">D0*2</text>
<text x="125.7" y="133.6">B5*2</text>
<text x="125.7" y="136.2">B4*2</text>
<text x="133.2" y="132.2">A0</text>
<text x="133.2" y="134.8">B5</text>
<text x="133.2" y="137.3">B4</text>
<text x="143.7" y="132.2">D0</text>
<text x="143.8" y="134.8">C5</text>
<text x="143.8" y="137.3">C4</text>
<text x="149" y="133.6">C5*2</text>
<text x="149" y="136.2">C4*2</text>
<text x="125.7" y="138.7">B3*2</text>
<text x="125.7" y="141.3">B2*2</text>
<text x="125.7" y="143.8">B1*2</text>
<text x="133.2" y="139.8">B3</text>
<text x="133.2" y="142.4">B2</text>
<text x="143.8" y="139.8">C3</text>
<text x="143.8" y="142.4">C2</text>
<text x="149" y="138.7">C3*2</text>
<text x="149" y="141.3">C2*2</text>
<text x="149" y="143.8">C1*2</text>
<text x="125.7" y="146.3">B0*2</text>
<text x="133.2" y="144.9">B1</text>
<text x="133.2" y="147.5">B0</text>
<text x="143.8" y="144.9">C1</text>
<text x="143.8" y="147.5">C0</text>
<text x="149" y="146.3">C0*2</text>
</g>
<g font-size="1.8" fill="#808080">
<text x="194.2" y="104.2">OSHLED</text>
<text x="160.1" y="114.3">OSHLED</text>
</g>
<g font-size="1.4" fill="#808080">
<text x="139.6" y="32.9">SCL</text>
<text x="139.6" y="30.4">SDA</text>
<text x="215.8" y="40.5">SDA</text>
<text x="215.8" y="53.2">SCL</text>
<text x="159.9" y="119.3">1WIRE-DQ</text>
<text x="159.9" y="124.3">INT</text>
<text x="159.9" y="121.8">EXTERNAL_INT</text>
<text x="108.1" y="132">UV_LEVEL</text>
<text x="159.9" y="129.4">SCL</text>
<text x="159.9" y="132">SDA</text>
</g>
<g font-size="1.1" fill="#808080">
<text x="43" y="43">LIGHTLEVEL_ANALOG</text>
<text x="102.3" y="65.8">SDA</text>
<text x="102.5" y="70.9">SCL</text>
<text x="103.4" y="129.3">LIGHTLEVEL_ANALOG</text>
</g>
</svg>
